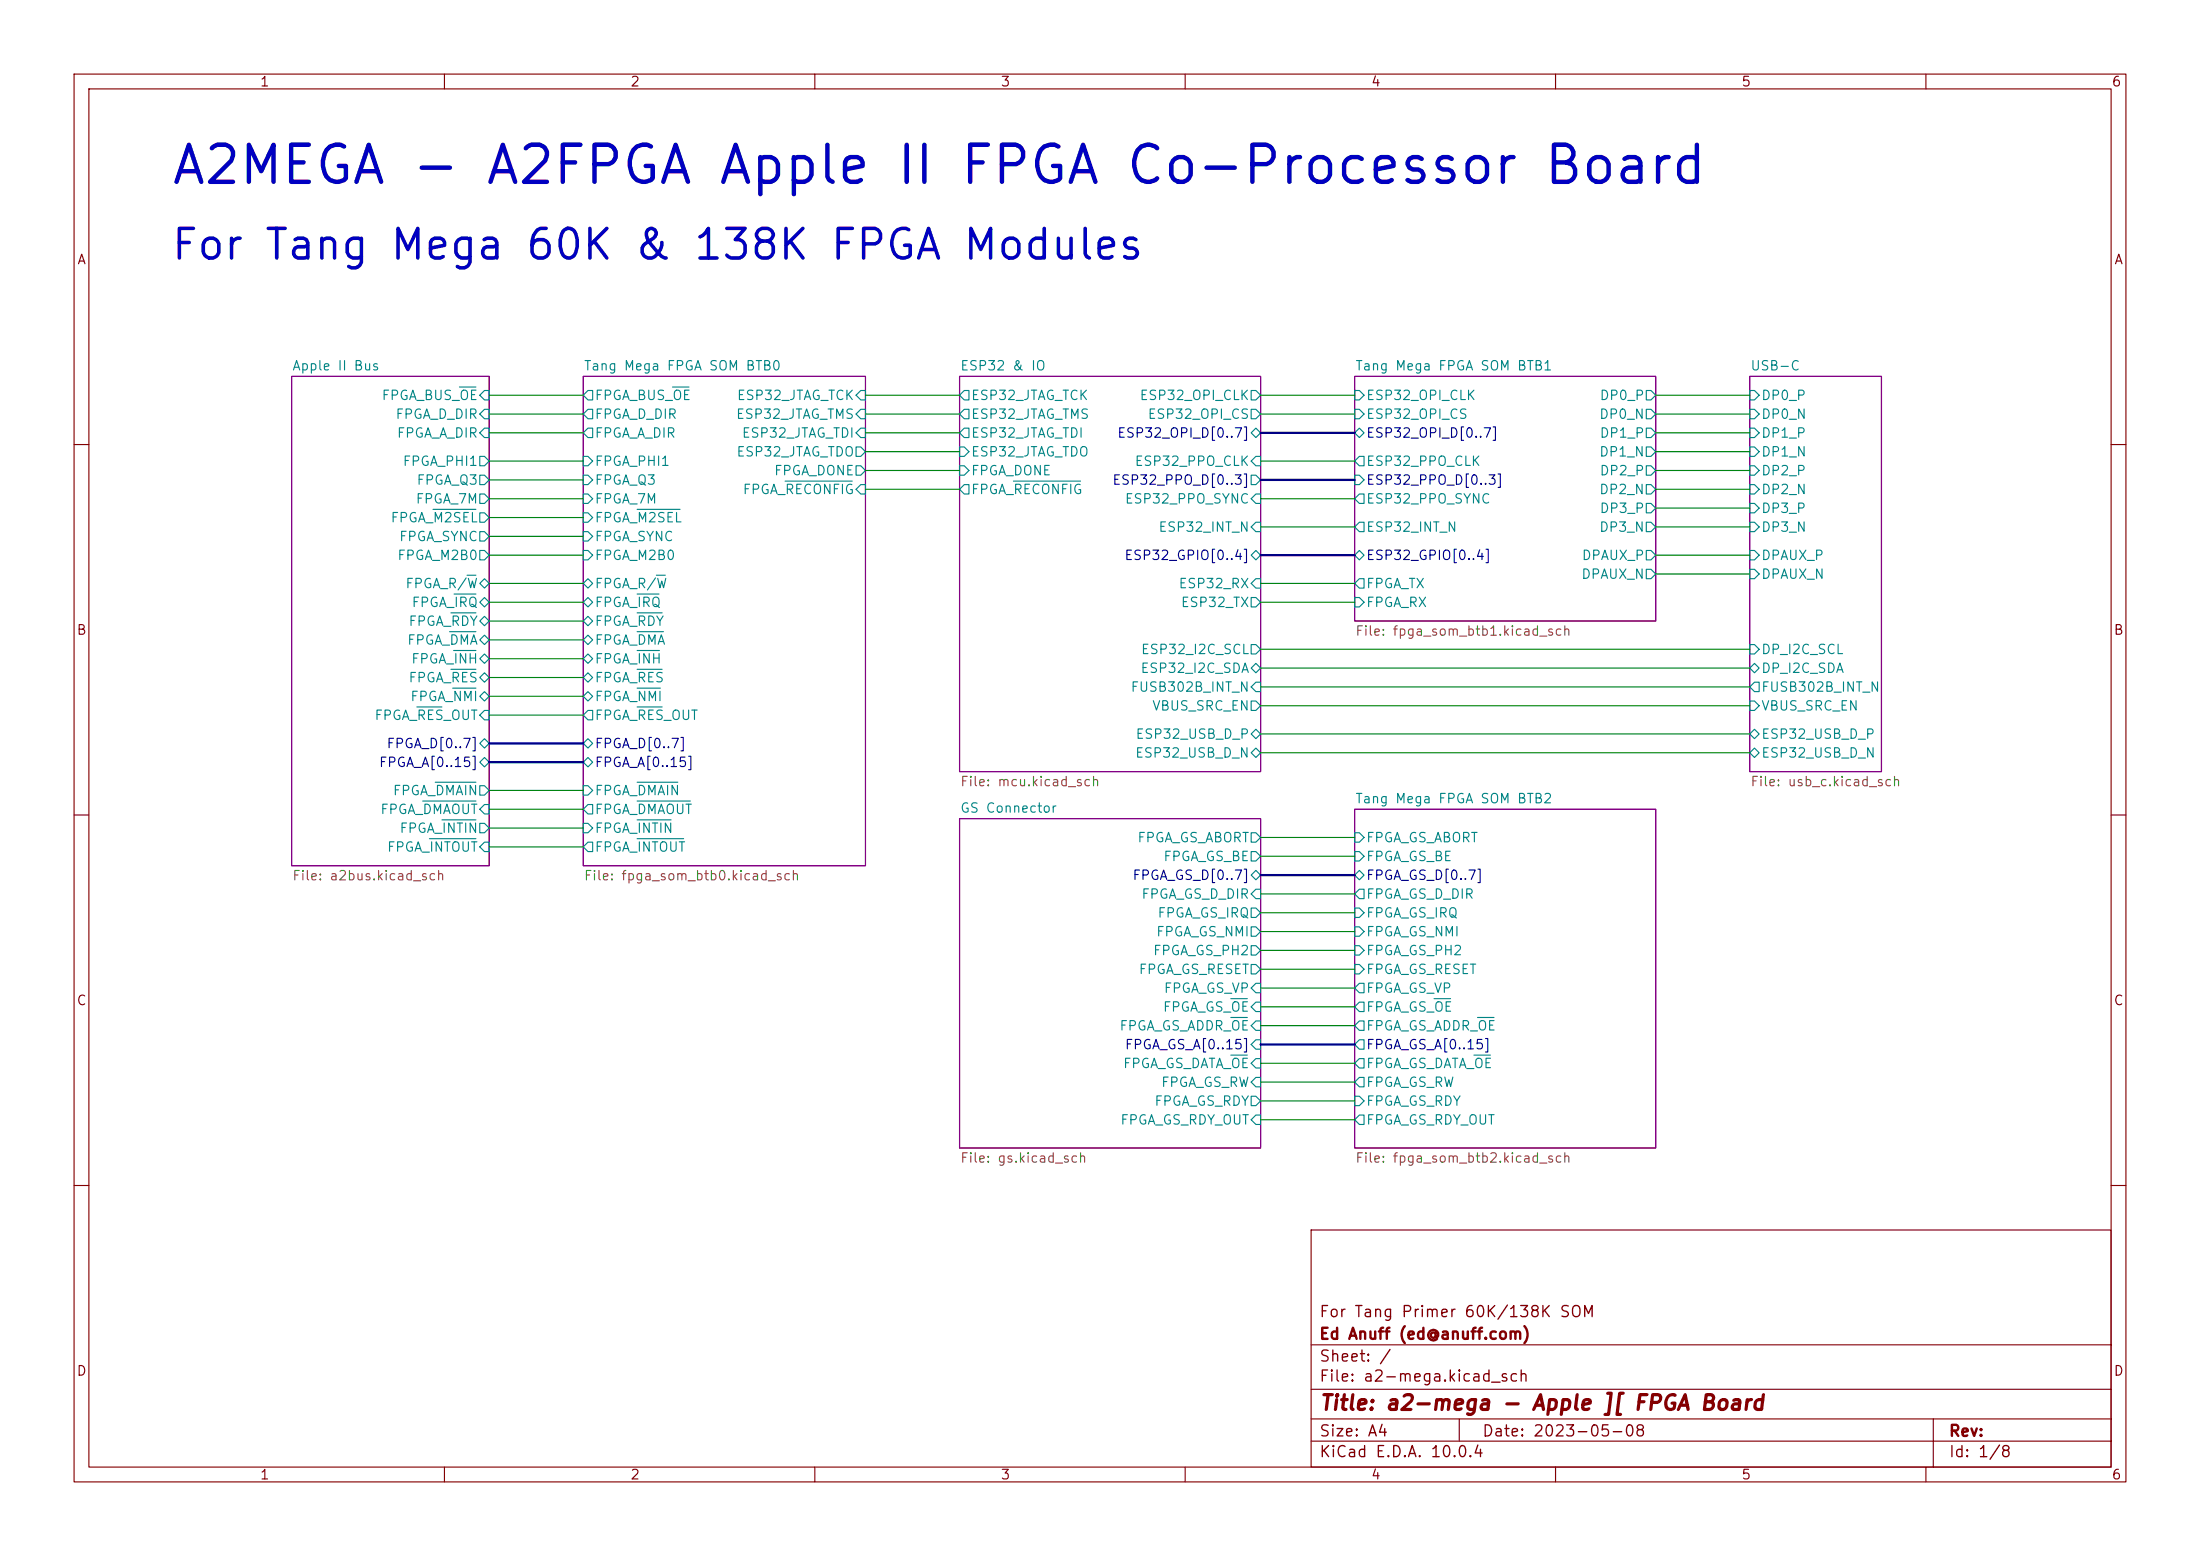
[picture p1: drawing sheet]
<svg xmlns="http://www.w3.org/2000/svg" width="297mm" height="210mm" viewBox="0 0 297 210" stroke-linecap="round" stroke-linejoin="round" font-family="sans-serif">
<g fill="none" stroke="#840000" stroke-width=".15">
<path d="M10 10h277v190h-277zM12 12h273v186h-273zM60 10v2M110 10v2M160 10v2M210 10v2M260 10v2M10 60h2M285 60h2M10 110h2M285 110h2M10 160h2"/>
<path d="M177 166h108v32h-108zM285 160h2M60 198v2M110 198v2M160 198v2M177 194.5h108M177 191.5h108M177 187.5h108M177 181.5h108M197 191.5v3M210 198v2M260 198v2"/>
<path d="M261 191.5v6.5"/>
</g>
<path d="M39.4 50.8h26.6v66h-26.6zM78.7 50.8h38.1v66h-38.1zM129.5 50.8h40.7v53.3h-40.7zM182.9 50.8h40.6v33h-40.6zM236.2 50.8h17.8v53.3h-17.8zM129.5 110.5h40.7v44.4h-40.7zM182.9 109.2h40.6v45.7h-40.6z" fill="none" stroke="#840084" stroke-width=".15"/>
<g fill="none" stroke="#008484" stroke-width=".15">
<path d="M62 52.2h2.2M65.4 52.7h.6v1.3h-.6l-.6-.7zM65.4 57.8h.6v1.3h-.6l-.6-.7zM65.4 55.2h.6v1.3h-.6l-.6-.6zM78.7 58.4l.7-.6h.6v1.3h-.6zM78.7 53.3l.7-.6h.6v1.3h-.6zM79.4 55.2h.6v1.3h-.6l-.7-.6zM90.8 52.2h2.2M116.2 52.7h.6v1.3h-.6l-.6-.7zM116.2 57.8h.6v1.3h-.6l-.6-.7zM116.2 55.2h.6v1.3h-.6l-.6-.6zM130.2 52.7h.6v1.3h-.6l-.7-.7z"/>
<path d="M130.2 57.8h.6v1.3h-.6l-.7-.7zM130.2 55.2h.6v1.3h-.6l-.7-.6zM168.9 52.7h.6l.7 .6-.7 .7h-.6zM168.9 55.2h.6l.7 .7-.7 .6h-.6zM168.9 58.4l.6-.6 .7 .6-.7 .7zM182.9 58.4l.6-.6 .6 .6-.6 .7zM182.9 52.7h.6l.6 .6-.6 .7h-.6zM182.9 55.2h.6l.6 .7-.6 .6h-.6zM222.2 52.7h.7l.6 .6-.6 .7h-.7zM222.2 55.2h.7l.6 .7-.6 .6h-.7zM222.2 57.8h.7l.6 .6-.6 .7h-.7zM236.2 52.7h.7l.6 .6-.6 .7h-.7z"/>
<path d="M236.2 57.8h.7l.6 .6-.6 .7h-.7zM236.2 55.2h.7l.6 .7-.6 .6h-.7zM58.5 68.7h5.7M63.1 77.6h1.1M64.8 61.6h.6l.6 .6-.6 .7h-.6zM64.8 69.2h.6l.6 .7-.6 .6h-.6zM64.8 74.3h.6l.6 .6-.6 .7h-.6zM64.8 66.7h.6l.6 .6-.6 .6h-.6zM64.8 71.8h.6l.6 .6-.6 .6h-.6zM64.8 64.1h.6l.6 .7-.6 .6h-.6zM64.8 78.7l.6-.6 .6 .6-.6 .7zM78.7 66.7h.7l.6 .6-.6 .6h-.7z"/>
<path d="M78.7 74.3h.7l.6 .6-.6 .7h-.7zM78.7 61.6h.7l.6 .6-.6 .7h-.7zM78.7 64.1h.7l.6 .7-.6 .6h-.7zM78.7 78.7l.7-.6 .6 .6-.6 .7zM78.7 71.8h.7l.6 .6-.6 .6h-.7zM78.7 69.2h.7l.6 .7-.6 .6h-.7zM86 68.7h5.8M88.6 77.6h1.2M106 64.9h9M115.6 60.3h.6l.6 .7-.6 .6h-.6zM115.6 62.9h.6l.6 .6-.6 .6h-.6zM116.2 65.4h.6v1.3h-.6l-.6-.7z"/>
<path d="M129.5 60.3h.7l.6 .7-.6 .6h-.7zM129.5 62.9h.7l.6 .6-.6 .6h-.7zM130.2 65.4h.6v1.3h-.6l-.7-.7zM136.8 64.9h9.1M168.9 64.1h.6l.7 .7-.7 .6h-.6zM169.5 61.6h.7v1.3h-.7l-.6-.7zM169.5 66.7h.7v1.2h-.7l-.6-.6zM169.5 78.1h.7v1.3h-.7l-.6-.7zM169.5 70.5h.7v1.3h-.7l-.6-.7zM169.5 74.3l.7 .6-.7 .7-.6-.7zM182.9 64.1h.6l.6 .7-.6 .6h-.6zM183.5 61.6h.6v1.3h-.6l-.6-.7z"/>
<path d="M183.5 66.7h.6v1.2h-.6l-.6-.6zM183.5 70.5h.6v1.3h-.6l-.6-.7zM183.5 78.1h.6v1.3h-.6l-.6-.7zM183.5 74.3l.6 .6-.6 .7-.6-.7zM222.2 67.9h.7l.6 .7-.6 .6h-.7zM222.2 62.9h.7l.6 .6-.6 .6h-.7zM222.2 70.5h.7l.6 .6-.6 .7h-.7zM222.2 65.4h.7l.6 .6-.6 .7h-.7zM222.2 60.3h.7l.6 .7-.6 .6h-.7zM222.2 74.3h.7l.6 .6-.6 .7h-.7zM222.2 76.8h.7l.6 .7-.6 .6h-.7zM236.2 65.4h.7l.6 .6-.6 .7h-.7z"/>
<path d="M236.2 76.8h.7l.6 .7-.6 .6h-.7zM236.2 62.9h.7l.6 .6-.6 .6h-.7zM236.2 67.9h.7l.6 .7-.6 .6h-.7zM236.2 70.5h.7l.6 .6-.6 .7h-.7zM236.2 60.3h.7l.6 .7-.6 .6h-.7zM236.2 74.3h.7l.6 .6-.6 .7h-.7zM56.3 95.4h3.4M60.7 85.3h3.5M60.9 82.7h3.3M60.9 90.3h3.3M61.1 92.9h3.1M61.2 87.8h3"/>
<path d="M61.3 80.2h2.9M64.8 81.3l.6-.7 .6 .7-.6 .6zM64.8 91.4l.6-.6 .6 .6-.6 .7zM64.8 83.8l.6-.6 .6 .6-.6 .7zM64.8 86.4l.6-.7 .6 .7-.6 .6zM64.8 94l.6-.7 .6 .7-.6 .6zM65.4 88.3l.6 .6-.6 .6-.6-.6zM65.4 99.7l.6 .6-.6 .7-.6-.7zM65.4 95.9h.6v1.3h-.6l-.6-.7zM78.7 86.4l.7-.7 .6 .7-.6 .6zM78.7 88.9l.7-.6 .6 .6-.6 .6zM78.7 81.3l.7-.7 .6 .7-.6 .6z"/>
<path d="M78.7 94l.7-.7 .6 .7-.6 .6zM78.7 83.8l.7-.6 .6 .6-.6 .7zM78.7 91.4l.7-.6 .6 .6-.6 .7zM79.4 95.9h.6v1.3h-.6l-.7-.7zM86 87.8h3M86 80.2h3M86 90.3h3.4M86 82.7h3.4M86 85.3h3.6M86 92.9h3.1M86 95.4h3.4M168.9 80.6h.6l.7 .7-.7 .6h-.6z"/>
<path d="M168.9 87h.6l.7 .6-.7 .7h-.6zM168.9 99.1l.6-.7 .7 .7-.7 .6zM168.9 94.6h.6l.7 .7-.7 .6h-.6zM169.5 89.5l.7 .7-.7 .6-.6-.6zM169.5 92.1h.7v1.2h-.7l-.6-.6zM182.9 80.6h.6l.6 .7-.6 .6h-.6zM236.2 87h.7l.6 .6-.6 .7h-.7zM236.2 90.2l.7-.7 .6 .7-.6 .6zM236.2 92.7l.7-.6h.6v1.2h-.6zM236.2 99.1l.7-.7 .6 .7-.6 .6zM236.2 94.6h.7l.6 .7-.6 .6h-.7zM57.1 108.1h7.1"/>
<path d="M58 113.2h6.2M58.8 105.6h5.4M59.7 110.7h4.5M64.8 102.9l.6-.7 .6 .7-.6 .6zM64.8 106h.6l.6 .7-.6 .6h-.6zM64.8 111.1h.6l.6 .7-.6 .6h-.6zM65.4 108.6h.6v1.3h-.6l-.6-.7zM65.4 113.7h.6v1.2h-.6l-.6-.6zM78.7 102.9l.7-.7 .6 .7-.6 .6zM78.7 100.3l.7-.6 .6 .6-.6 .7zM78.7 106h.7l.6 .7-.6 .6h-.7zM78.7 111.1h.7l.6 .7-.6 .6h-.7z"/>
<path d="M79.4 108.6h.6v1.3h-.6l-.7-.7zM79.4 113.7h.6v1.2h-.6l-.7-.6zM86 105.6h5.5M86 108.1h7.2M86 110.7h4.6M86 113.2h6.3M168.9 112.4h.6l.7 .6-.7 .7h-.6zM168.9 114.9h.6l.7 .7-.7 .6h-.6zM168.9 118.1l.6-.6 .7 .6-.7 .6zM169.5 101l.7 .6-.7 .6-.6-.6zM182.9 112.4h.6l.6 .6-.6 .7h-.6zM182.9 114.9h.6l.6 .7-.6 .6h-.6z"/>
<path d="M183.5 117.5l.6 .6-.6 .6-.6-.6zM236.2 101.6l.7-.6 .6 .6-.6 .6zM166.2 134.8h2.2M166.2 137.3h2.2M168.9 122.6h.6l.7 .6-.7 .6h-.6zM168.9 125.1h.6l.7 .6-.7 .7h-.6zM168.9 127.6h.6l.7 .7-.7 .6h-.6zM168.9 130.2h.6l.7 .6-.7 .6h-.6zM169.5 120h.7v1.3h-.7l-.6-.6zM169.5 132.7h.7v1.3h-.7l-.6-.6zM169.5 135.3h.7v1.2h-.7l-.6-.6zM169.5 137.8h.7v1.3h-.7l-.6-.7z"/>
<path d="M182.9 122.6h.6l.6 .6-.6 .6h-.6zM182.9 125.1h.6l.6 .6-.6 .7h-.6zM182.9 127.6h.6l.6 .7-.6 .6h-.6zM182.9 130.2h.6l.6 .6-.6 .6h-.6zM183.5 132.7h.6v1.3h-.6l-.6-.6zM183.5 120h.6v1.3h-.6l-.6-.6zM183.5 135.3h.6v1.2h-.6l-.6-.6zM183.5 137.8h.6v1.3h-.6l-.6-.7zM193.6 134.8h2.2M199.5 137.3h2.2M166.2 142.4h2.2M168.9 148h.6l.7 .6-.7 .6h-.6z"/>
<path d="M169.5 140.3h.7v1.3h-.7l-.6-.6zM169.5 142.9h.7v1.2h-.7l-.6-.6zM169.5 145.4h.7v1.3h-.7l-.6-.6zM169.5 150.5h.7v1.3h-.7l-.6-.7zM182.9 148h.6l.6 .6-.6 .6h-.6zM183.5 140.3h.6v1.3h-.6l-.6-.6zM183.5 145.4h.6v1.3h-.6l-.6-.6zM183.5 142.9h.6v1.2h-.6l-.6-.6zM183.5 150.5h.6v1.3h-.6l-.6-.7zM199 142.4h2.2"/>
</g>
<path d="M170.2 58.4h12.7M170.2 64.8h12.7M170.2 74.9h12.7M66 100.3h12.7M66 102.9h12.7M170.2 118.1h12.7M170.2 141h12.7" fill="none" stroke="#000084" stroke-width=".3"/>
<g fill="none" stroke="#008400" stroke-width=".15">
<path d="M66 53.3h12.7M66 58.4h12.7M66 55.9h12.7M116.8 53.3h12.7M116.8 58.4h12.7M116.8 55.9h12.7M170.2 53.3h12.7M170.2 55.9h12.7M223.5 53.3h12.7M223.5 58.4h12.7M223.5 55.9h12.7M66 62.2h12.7"/>
<path d="M66 64.8h12.7M66 67.3h12.7M66 72.4h12.7M66 69.9h12.7M66 78.7h12.7M66 74.9h12.7M116.8 66h12.7M116.8 61h12.7M116.8 63.5h12.7M170.2 71.1h12.7M170.2 62.2h12.7M170.2 67.3h12.7"/>
<path d="M170.2 78.7h12.7M223.5 71.1h12.7M223.5 66h12.7M223.5 74.9h12.7M223.5 61h12.7M223.5 63.5h12.7M223.5 77.5h12.7M223.5 68.6h12.7M66 94h12.7M66 88.9h12.7M66 96.5h12.7M66 91.4h12.7"/>
<path d="M66 86.4h12.7M66 83.8h12.7M66 81.3h12.7M170.2 81.3h12.7M170.2 95.3h66M170.2 99.1h66M170.2 92.7h66M170.2 90.2h66M170.2 87.6h66M66 106.7h12.7M66 114.3h12.7M66 109.2h12.7"/>
<path d="M66 111.8h12.7M170.2 113h12.7M170.2 115.6h12.7M170.2 101.6h66M170.2 120.7h12.7M170.2 123.2h12.7M170.2 138.4h12.7M170.2 135.9h12.7M170.2 133.4h12.7M170.2 125.7h12.7M170.2 130.8h12.7M170.2 128.3h12.7"/>
<path d="M170.2 146.1h12.7M170.2 148.6h12.7M170.2 143.5h12.7M170.2 151.1h12.7"/>
</g>
<text font-size="5" fill="#0000c2" x="22.9" y="26.1">A2MEGA - A2FPGA Apple II FPGA Co-Processor Board</text>
<text font-size="4" fill="#0000c2" x="22.9" y="36">For Tang Mega 60K &amp; 138K FPGA Modules</text>
<text font-size="2" fill="#840000" x="178" y="190.8">Title: a2-mega - Apple ][ FPGA Board</text>
<g font-size="1.5" fill="#840000">
<text x="178" y="178.2">For Tang Primer 60K/138K SOM</text>
<text x="178" y="184.2">Sheet: /</text>
<text x="178" y="181.2">Ed Anuff (ed@anuff.com)</text>
<text x="178" y="186.9">File: a2-mega.kicad_sch</text>
<text x="178" y="197.1">KiCad E.D.A. 10.0.4</text>
<text x="178" y="194.3">Size: A4</text>
<text x="200" y="194.3">Date: 2023-05-08</text>
<text x="263" y="194.3">Rev:</text>
<text x="263" y="197.1">Id: 1/8</text>
</g>
<g font-size="1.3" fill="#840000">
<text x="35" y="12">1</text>
<text x="85" y="12">2</text>
<text x="135" y="12">3</text>
<text x="185" y="12">4</text>
<text x="235" y="12">5</text>
<text x="285" y="12">6</text>
<text x="10.3" y="36">A</text>
<text x="285.3" y="36">A</text>
<text x="10.3" y="86">B</text>
<text x="285.3" y="86">B</text>
<text x="10.3" y="136">C</text>
<text x="285.3" y="136">C</text>
<text x="10.3" y="186">D</text>
<text x="285.3" y="186">D</text>
<text x="35" y="200">1</text>
<text x="85" y="200">2</text>
<text x="135" y="200">3</text>
<text x="185" y="200">4</text>
<text x="235" y="200">5</text>
<text x="285" y="200">6</text>
</g>
<g font-size="1.3" fill="#008484">
<text x="39.4" y="50.3">Apple II Bus</text>
<text x="78.7" y="50.3">Tang Mega FPGA SOM BTB0</text>
<text x="129.5" y="50.3">ESP32 &amp; IO</text>
<text x="182.9" y="50.3">Tang Mega FPGA SOM BTB1</text>
<text x="236.2" y="50.3">USB-C</text>
<text x="51.4" y="54.3">FPGA_BUS_OE</text>
<text x="53.3" y="56.9">FPGA_D_DIR</text>
<text x="53.5" y="59.4">FPGA_A_DIR</text>
<text x="80.2" y="59.4">FPGA_A_DIR</text>
<text x="80.2" y="54.3">FPGA_BUS_OE</text>
<text x="80.2" y="56.9">FPGA_D_DIR</text>
<text x="99.3" y="56.9">ESP32_JTAG_TMS</text>
<text x="99.4" y="54.3">ESP32_JTAG_TCK</text>
<text x="100.1" y="59.4">ESP32_JTAG_TDI</text>
<text x="131" y="54.3">ESP32_JTAG_TCK</text>
<text x="131" y="59.4">ESP32_JTAG_TDI</text>
<text x="131" y="56.9">ESP32_JTAG_TMS</text>
<text x="153.8" y="54.3">ESP32_OPI_CLK</text>
<text x="154.8" y="56.9">ESP32_OPI_CS</text>
<text x="184.3" y="54.3">ESP32_OPI_CLK</text>
<text x="184.3" y="56.9">ESP32_OPI_CS</text>
<text x="215.8" y="56.9">DP0_N</text>
<text x="215.9" y="54.3">DP0_P</text>
<text x="215.9" y="59.4">DP1_P</text>
<text x="237.7" y="54.3">DP0_P</text>
<text x="237.7" y="59.4">DP1_P</text>
<text x="237.7" y="56.9">DP0_N</text>
<text x="54.3" y="63.2">FPGA_PHI1</text>
<text x="56.2" y="65.7">FPGA_Q3</text>
<text x="80.2" y="63.2">FPGA_PHI1</text>
<text x="80.2" y="65.7">FPGA_Q3</text>
<text x="99.3" y="61.9">ESP32_JTAG_TDO</text>
<text x="104.4" y="64.5">FPGA_DONE</text>
<text x="131" y="61.9">ESP32_JTAG_TDO</text>
<text x="131" y="64.5">FPGA_DONE</text>
<text x="153.1" y="63.2">ESP32_PPO_CLK</text>
<text x="184.3" y="63.2">ESP32_PPO_CLK</text>
<text x="215.8" y="61.9">DP1_N</text>
<text x="215.9" y="64.5">DP2_P</text>
<text x="237.7" y="64.5">DP2_P</text>
<text x="237.7" y="61.9">DP1_N</text>
<text x="52.6" y="70.8">FPGA_M2SEL</text>
<text x="56" y="68.3">FPGA_7M</text>
<text x="80.2" y="68.3">FPGA_7M</text>
<text x="80.2" y="70.8">FPGA_M2SEL</text>
<text x="100.2" y="67">FPGA_RECONFIG</text>
<text x="131" y="67">FPGA_RECONFIG</text>
<text x="151.8" y="68.3">ESP32_PPO_SYNC</text>
<text x="184.3" y="68.3">ESP32_PPO_SYNC</text>
<text x="215.8" y="67">DP2_N</text>
<text x="215.9" y="69.6">DP3_P</text>
<text x="237.7" y="67">DP2_N</text>
<text x="237.7" y="69.6">DP3_P</text>
<text x="53.6" y="75.9">FPGA_M2B0</text>
<text x="53.8" y="73.4">FPGA_SYNC</text>
<text x="80.2" y="75.9">FPGA_M2B0</text>
<text x="80.2" y="73.4">FPGA_SYNC</text>
<text x="156.3" y="72.1">ESP32_INT_N</text>
<text x="184.3" y="72.1">ESP32_INT_N</text>
<text x="213.5" y="75.9">DPAUX_P</text>
<text x="215.8" y="72.1">DP3_N</text>
<text x="237.7" y="72.1">DP3_N</text>
<text x="237.7" y="75.9">DPAUX_P</text>
<text x="54.6" y="79.7">FPGA_R/W</text>
<text x="55.5" y="82.3">FPGA_IRQ</text>
<text x="80.2" y="79.7">FPGA_R/W</text>
<text x="80.2" y="82.3">FPGA_IRQ</text>
<text x="159" y="79.7">ESP32_RX</text>
<text x="159.3" y="82.3">ESP32_TX</text>
<text x="184.3" y="79.7">FPGA_TX</text>
<text x="184.3" y="82.3">FPGA_RX</text>
<text x="213.4" y="78.4">DPAUX_N</text>
<text x="237.7" y="78.4">DPAUX_N</text>
<text x="54.9" y="87.3">FPGA_DMA</text>
<text x="55.1" y="84.8">FPGA_RDY</text>
<text x="55.4" y="89.9">FPGA_INH</text>
<text x="80.2" y="87.3">FPGA_DMA</text>
<text x="80.2" y="89.9">FPGA_INH</text>
<text x="80.2" y="84.8">FPGA_RDY</text>
<text x="153.9" y="88.6">ESP32_I2C_SCL</text>
<text x="237.7" y="88.6">DP_I2C_SCL</text>
<text x="55.1" y="92.4">FPGA_RES</text>
<text x="55.3" y="95">FPGA_NMI</text>
<text x="80.2" y="95">FPGA_NMI</text>
<text x="80.2" y="92.4">FPGA_RES</text>
<text x="152.6" y="93.7">FUSB302B_INT_N</text>
<text x="153.9" y="91.1">ESP32_I2C_SDA</text>
<text x="237.7" y="91.1">DP_I2C_SDA</text>
<text x="237.7" y="93.7">FUSB302B_INT_N</text>
<text x="50.5" y="97.5">FPGA_RES_OUT</text>
<text x="80.2" y="97.5">FPGA_RES_OUT</text>
<text x="153.2" y="100">ESP32_USB_D_P</text>
<text x="155.5" y="96.2">VBUS_SRC_EN</text>
<text x="237.7" y="100">ESP32_USB_D_P</text>
<text x="237.7" y="96.2">VBUS_SRC_EN</text>
<text x="52.9" y="107.7">FPGA_DMAIN</text>
<text x="80.2" y="107.7">FPGA_DMAIN</text>
<text x="153.2" y="102.6">ESP32_USB_D_N</text>
<text x="237.7" y="102.6">ESP32_USB_D_N</text>
<text x="51.3" y="110.2">FPGA_DMAOUT</text>
<text x="53.9" y="112.7">FPGA_INTIN</text>
<text x="80.2" y="110.2">FPGA_DMAOUT</text>
<text x="80.2" y="112.7">FPGA_INTIN</text>
<text x="129.5" y="110">GS Connector</text>
<text x="182.9" y="108.7">Tang Mega FPGA SOM BTB2</text>
<text x="52.2" y="115.3">FPGA_INTOUT</text>
<text x="80.2" y="115.3">FPGA_INTOUT</text>
<text x="153.5" y="114">FPGA_GS_ABORT</text>
<text x="157" y="116.5">FPGA_GS_BE</text>
<text x="184.3" y="114">FPGA_GS_ABORT</text>
<text x="184.3" y="116.5">FPGA_GS_BE</text>
<text x="154" y="121.6">FPGA_GS_D_DIR</text>
<text x="156.2" y="124.2">FPGA_GS_IRQ</text>
<text x="184.3" y="124.2">FPGA_GS_IRQ</text>
<text x="184.3" y="121.6">FPGA_GS_D_DIR</text>
<text x="153.6" y="131.8">FPGA_GS_RESET</text>
<text x="155.6" y="129.2">FPGA_GS_PH2</text>
<text x="156" y="126.7">FPGA_GS_NMI</text>
<text x="184.3" y="126.7">FPGA_GS_NMI</text>
<text x="184.3" y="129.2">FPGA_GS_PH2</text>
<text x="184.3" y="131.8">FPGA_GS_RESET</text>
<text x="156.9" y="136.9">FPGA_GS_OE</text>
<text x="157" y="134.3">FPGA_GS_VP</text>
<text x="184.3" y="134.3">FPGA_GS_VP</text>
<text x="184.3" y="136.9">FPGA_GS_OE</text>
<text x="151" y="139.4">FPGA_GS_ADDR_OE</text>
<text x="184.3" y="139.4">FPGA_GS_ADDR_OE</text>
<text x="151.5" y="144.5">FPGA_GS_DATA_OE</text>
<text x="155.8" y="149.6">FPGA_GS_RDY</text>
<text x="156.7" y="147">FPGA_GS_RW</text>
<text x="184.3" y="147">FPGA_GS_RW</text>
<text x="184.3" y="144.5">FPGA_GS_DATA_OE</text>
<text x="184.3" y="149.6">FPGA_GS_RDY</text>
<text x="151.2" y="152.1">FPGA_GS_RDY_OUT</text>
<text x="184.3" y="152.1">FPGA_GS_RDY_OUT</text>
</g>
<g font-size="1.3" fill="#000084">
<text x="150.7" y="59.4">ESP32_OPI_D[0..7]</text>
<text x="184.3" y="59.4">ESP32_OPI_D[0..7]</text>
<text x="150.1" y="65.7">ESP32_PPO_D[0..3]</text>
<text x="184.3" y="65.7">ESP32_PPO_D[0..3]</text>
<text x="151.7" y="75.9">ESP32_GPIO[0..4]</text>
<text x="184.3" y="75.9">ESP32_GPIO[0..4]</text>
<text x="52.1" y="101.3">FPGA_D[0..7]</text>
<text x="80.2" y="101.3">FPGA_D[0..7]</text>
<text x="51.1" y="103.8">FPGA_A[0..15]</text>
<text x="80.2" y="103.8">FPGA_A[0..15]</text>
<text x="152.8" y="119.1">FPGA_GS_D[0..7]</text>
<text x="184.3" y="119.1">FPGA_GS_D[0..7]</text>
<text x="151.8" y="141.9">FPGA_GS_A[0..15]</text>
<text x="184.3" y="141.9">FPGA_GS_A[0..15]</text>
</g>
<g font-size="1.3" fill="#848400">
<text x="182.9" y="86.1">File: fpga_som_btb1.kicad_sch</text>
<text x="129.5" y="106.4">File: mcu.kicad_sch</text>
<text x="236.2" y="106.4">File: usb_c.kicad_sch</text>
<text x="39.4" y="119.1">File: a2bus.kicad_sch</text>
<text x="78.7" y="119.1">File: fpga_som_btb0.kicad_sch</text>
<text x="129.5" y="157.2">File: gs.kicad_sch</text>
<text x="182.9" y="157.2">File: fpga_som_btb2.kicad_sch</text>
</g>
</svg>
